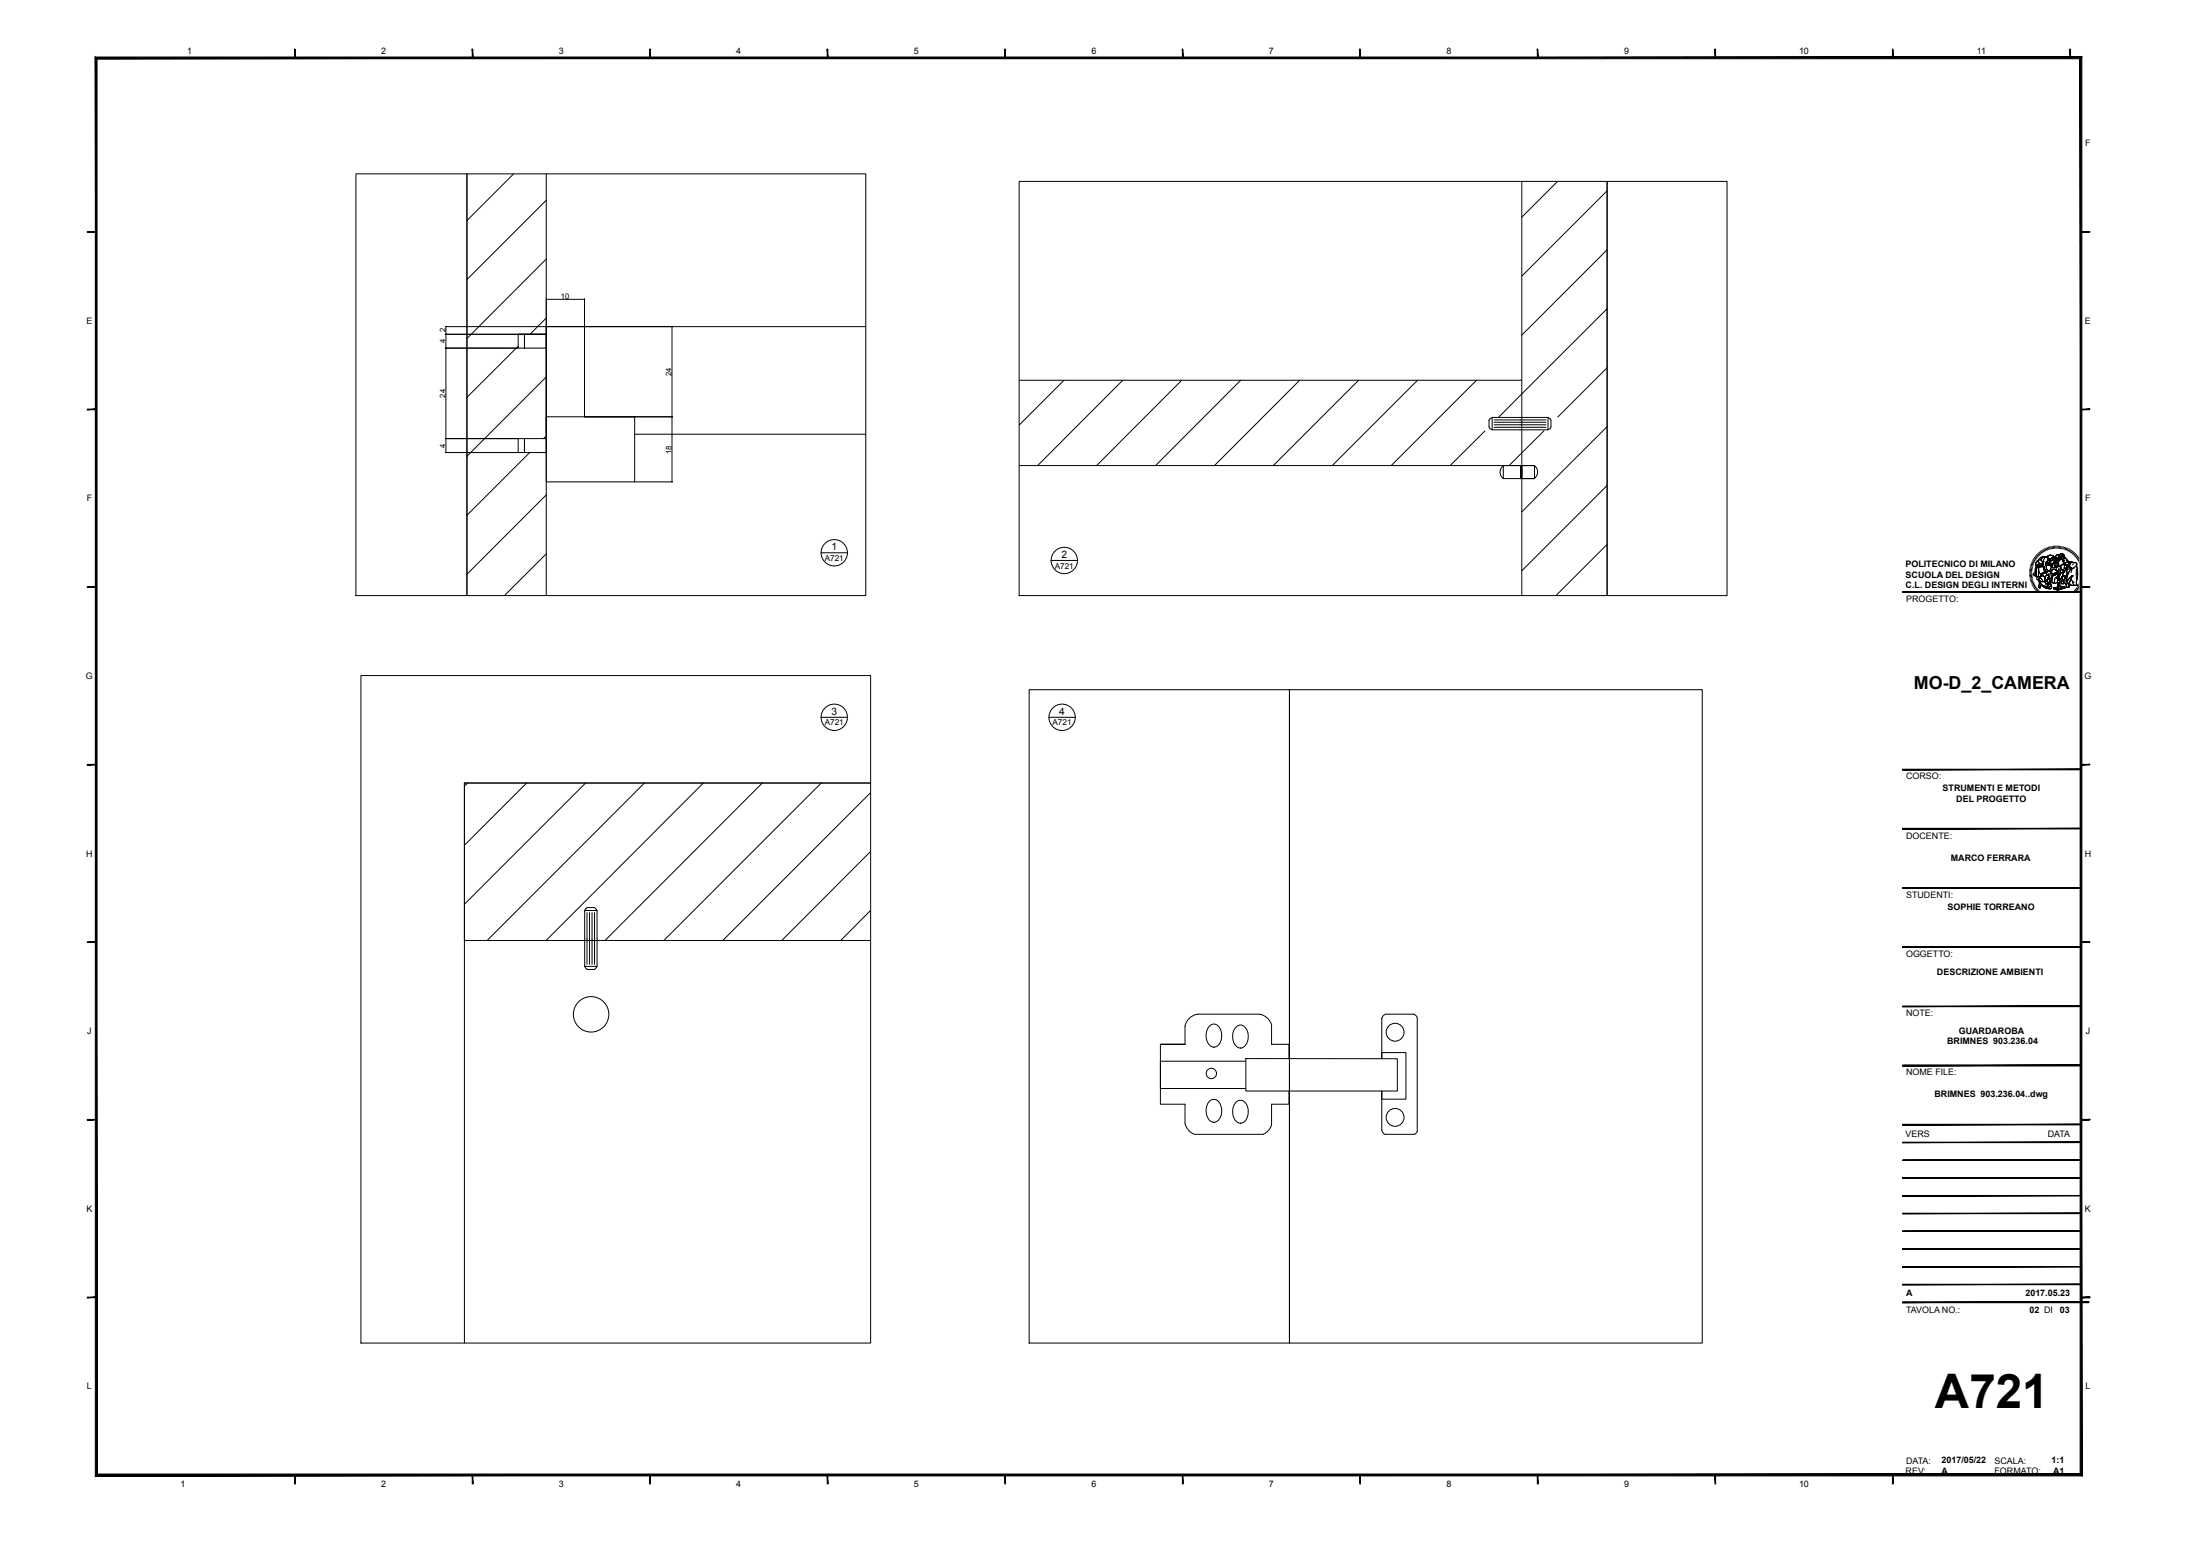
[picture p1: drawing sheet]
<svg xmlns="http://www.w3.org/2000/svg" width="594mm" height="420mm" viewBox="0 0 594 420" stroke-linecap="round" stroke-linejoin="round" font-family="sans-serif">
<g fill="none" stroke="#000" stroke-width=".27">
<path d="M96.1 46.9h137.7v113.9h-137.7zM126.1 47v113.7M138.6 47l-12.5 12.5M147.5 54l-21.4 21.5M147.5 47v113.7M275.2 49h191.1v111.8h-191.1zM410.9 49v111.7M420.5 49l-9.6 9.6M433.9 49v111.7M433.9 51.5l-23 23M147.5 69.9l-21.4 21.5M433.9 67.4l-23 23"/>
<path d="M120.2 88.2h27.2M120.2 90.2h27.2M120.2 94h19.6M120.3 88.1l.2 .2M120.3 90.1l.2 .2M120.3 93.9l.2 .1M120.4 88.2v34M139.9 90.2h1.7v3.8h-1.7zM139.9 93.5l-13.8 13.8M141.6 90.2h5.9v3.8h-5.9zM147.5 85.8l-4.4 4.4M147.5 80.8h10.3"/>
<path d="M147.6 80.7l-.2 .2M157.8 80.6v7.5M157.9 88.2h23.7M157.9 80.7l-.2 .2M181.3 88.1l.2 .2M181.4 88.2v41.9M233.7 88.2h-86.2v29v-29h10.3v24.3M433.9 83.3l-29.2 29.3M433.9 99.3l-13.3 13.3M120.2 118.4h19.6M120.3 118.3l.2 .2M139.9 118.4h1.7v3.8h-1.7z"/>
<path d="M141.6 118.4h5.9v3.8h-5.9zM147.5 112.5h23.9v17.6h-23.9zM147.5 101.8l-21.4 21.4M147.5 117.7l-.7 .7M157.9 112.5h23.7M171.4 117.2h62.3M181.3 112.4l.2 .2M275.2 102.6h135.7M287.3 102.6l-12.1 12.1M303.1 102.6l-22.9 23.1M319.1 102.6l-23 23.1M335 102.6l-23 23.1"/>
<path d="M350.9 102.6l-23 23.1M366.8 102.6l-23 23.1M382.7 102.6l-23 23.1M398.7 102.6l-23.1 23.1M400.9 116.3l-9.4 9.4M402.8 112.7l-.7 .6-.1 1.9 .2 .3 .6 .5M402.8 115.9l.2 .1M402.8 112.7h15.1l.6 .4M402.9 112.7v3.3M403 116h14.9M403.4 113.4h14M403.4 114h14"/>
<path d="M403.4 114.7h14M403.4 115.3h14M416.9 116.3l-9.4 9.4M418 112.7v3.3M418.5 113.1l.3 .4v1.7l-.3 .4M418.5 115.6l-.6 .4M433.9 115.2l-23 23M120.2 122.2h19.6M120.3 122l.2 .2M143 122.2l-16.9 16.9M147.5 133.6l-21.4 21.4M171.4 130.1h10.2"/>
<path d="M181.3 130l.2 .2M275.2 125.7h135.7M405.9 125.7a2.12 2.12 0 0 0 0 3.5M405.9 125.7h8.4v3.5h-8.4zM410.6 125.7l.1 3.5zM410.7 125.7h.2v3.5h-.2zM410.9 125.7h3.4v3.5h-3.4zM414.3 125.7a2.12 2.12 0 0 1 0 3.4M433.9 131l-23 23.1M147.5 149.5l-11.3 11.2M221.7 149.2h7.2M283.8 151.3h7.2"/>
<path d="M433.9 147l-13.7 13.7M548 154.3l.6 .1M548 154.7h.6M548 154h.6M548 153.7h.7M548.1 153.3l.6 .1M548.2 153l.6 .1M548.3 152.6l.6 .2M548.3 152.3l.7 .2M548.5 152l.6 .3M548.6 151.7l.6 .3M548.6 155h-.6"/>
<path d="M548.6 155.3h-.6M548.7 155.6l-.7 .1M548.7 155.9l-.6 .1M548.8 151.4l.5 .3M548.8 156.2l-.7 .2M548.9 156.5l-.7 .2M548.9 151.1l.6 .3M548.9 156.8l-.6 .2M549.1 157.1l-.6 .2M549.1 150.8l.6 .3M549.2 157.4l-.6 .3M549.2 155.3l.4 .2"/>
<path d="M549.3 150.5l.5 .4M549.3 157.7l-.6 .3M549.4 158l-.5 .3M549.5 150.2l.5 .4M549.5 153.5h.1M549.5 154.8h.1M549.5 154.8l-.3 .5M549.5 153.5a1.8 1.8 0 0 1-.6 1.6l.3 .2M549.6 155.5l.4 .1M549.6 155.4h.1M549.6 158.2l-.5 .4M549.6 155.5l.5 .2"/>
<path d="M549.7 150l.5 .4M549.7 155.3l-.1 .2M549.8 152.4h.1M549.8 158.5l-.6 .4M549.8 151.8l-.1 .5 .2 .2h.5M549.8 152.4v.4M549.8 152.4l-.1 .1M549.8 151.8l-.2 .2M549.8 151.7h.1M549.8 151.7v.1M549.9 154.5l-.2 .7M549.9 149.7l.5 .4"/>
<path d="M550 152.8h.1M550 158.7l-.6 .4M550 152.9h.2M550 152.8v.1M550 152.8l-.3 .1-.2 .6M550 152.9l-.3 .4-.2 1.5M550 152.8l.2 .1M550 155.6h.1M550.1 153l-.5 2.4M550.1 153l-.2 .8M550.2 149.5l.4 .4M550.2 159l-.5 .4"/>
<path d="M550.2 152.9h.1M550.2 152.9l-.1 .1M550.2 152.9l.4 .1M550.2 155.6l-.1 .1M550.3 155.6l-.3 .3-.1 .4 .2 .2 .3-.1M550.3 155.6l.2 .1M550.3 151.2h.1M550.3 151.2l-.4 .5M550.4 151.2h.1M550.4 156.4h.1M550.4 159.2l-.5 .5M550.4 151.2a.79 .79 0 0 0 .8 1.1"/>
<path d="M550.4 151.1v.1M550.4 155.2v.2M550.4 155.4l.1 .2M550.4 155.3v.3M550.4 151.2h-.1M550.4 149.2l.4 .5M550.4 155.6h-.4M550.4 155.6h.1M550.4 156.4l.1 .3M550.4 152.5h-.3M550.5 155.7l.4 .2M550.5 154.8l-.1 .5"/>
<path d="M550.5 154.8l-.1 .4M550.5 151l-.1 .1M550.5 155.6h.1M550.5 154.6v.2M550.5 155.6v.1M550.5 156.7h.1M550.5 156.7l.2 .6M550.5 156.7l.7 .3 1-.1M550.6 159.5l-.5 .4M550.6 153h.1M550.6 153l-.2 .3 .1 1.5M550.7 149l.4 .5"/>
<path d="M550.7 157.3h.1M550.7 156.2l-.3 .2M550.7 157.3l-.3 1a.29 .29 0 0 0 .2 .3 .29 .29 0 0 0 .3-.1M550.7 157.3l1.2 .8M550.8 156.1l.3 .1 .4 .5M550.8 156.1l-.1 .1M550.8 158.3l.1 .2M550.8 159.7l-.4 .4M550.9 158.2l-.1 .1M550.9 148.8l.4 .5M550.9 155.9l.1 .1M550.9 158.5h.1"/>
<path d="M551 156l-.1 .1M551 156l.1 .1M551 158.1l-.1 .1M551.1 159.9l-.5 .5M551.2 158l-.2 .1M551.2 158l.9 .6a1.8 1.8 0 0 0 1.8 .1v-.6M551.2 155.4h.1M551.2 148.6l.4 .5M551.2 155.4l-.3 .5M551.2 152.3h.4M551.2 152.3l.4 .1M551.4 155.2l.6 .6"/>
<path d="M551.5 155.3h.1M551.5 155.3l-.3 .1M551.5 148.4l.4 .6M551.6 152.4h.1M551.6 152.4l-.6 .3-.6-.2M551.6 151.6h.1M551.6 151.6l.1 1.3M551.6 152.3v.1M551.7 152.9h.1M551.7 152.9l.5 .8v.8M551.7 152.9l-1.1 .1M551.8 148.2l.3 .6"/>
<path d="M551.8 155.6l.2 .2M551.8 153.3l.3 1.3M551.9 158.1l.6 .3M552 155.8l.2 .1M552.1 150.6l-.5 1M552.1 148.1l.3 .6M552.2 156.9h.1M552.2 156.9l.4 .8M552.2 155.9v1M552.2 154.5h.1M552.2 154.5l-.4 .2a.49 .49 0 0 0-.6 .1 .49 .49 0 0 0 0 .6M552.3 152.2h.1"/>
<path d="M552.3 152.3h.1M552.3 152.3l.2 .6a1.24 1.24 0 0 0 1.2 1.4M552.3 152.2v.1M552.3 150.3h.1M552.3 150.3l-.7 .2-.5 .5v.3l.5 .3M552.3 150.3l.4 .1M552.3 150.3a1.62 1.62 0 0 0-1.9 .8M552.4 147.9l.3 .6M552.4 157.5l.1 .2M552.5 157.7v.1M552.5 158.4l.2 .1M552.6 152.1l.2 .5h.5"/>
<path d="M552.6 152.1l-.3 .2M552.6 158.4l.1 .1M552.6 157.8h-.1M552.7 150.4h.1M552.7 155.1h.1M552.7 155.1l.6 .5-.3 .3M552.7 150.4l.3 .3M552.7 154.2h.1M552.7 157.6h.1M552.7 157.7l-.2 .1M552.7 157.6v.1M552.7 154.2l-.2 .5-.3-.2"/>
<path d="M552.7 157.6l.3 .4M552.7 157.7l-.1 .1M552.7 158.5h.1M552.7 147.8l.3 .6M552.7 158.5l.5 .2M552.8 152l-.2 .1M552.8 157.5h.1M552.8 150.2h.1M552.8 150.2l-.1 .2M552.8 150.1v.1M552.8 157.5l.1 .3M552.8 157.5l.3 .3"/>
<path d="M552.9 156.2a.58 .58 0 0 0-.3 .7 .58 .58 0 0 0 .6 .4l.2 .3-.4-.2 .1 .4M552.9 150.1l-.2 .3M552.9 151.3v.1M552.9 154.2h-.2M552.9 154.2h.1M552.9 156.2h.1M552.9 151.3l-.6 .9M552.9 150.1l-.1 .1M552.9 156.2l.4 .1M552.9 157.8l.1 .2M552.9 157.8l.1 .1M553 150.7h.1"/>
<path d="M553 150.7l.5 .2M553 151.9l-.2 .1M553 150.7l-.1 .6M553 155.9l-.1 .3M553.1 147.7l.2 .6M553.1 157.8h.1M553.1 155h.1M553.1 155h-.4l-.5 .9M553.1 155h.3M553.1 150l-.2 .1M553.2 154.1h.1M553.2 154.1l-.3 .1"/>
<path d="M553.2 149.9l-.3 .2M553.2 155.8l-.2 .1M553.3 151.8h.1M553.3 156.3h.1M553.3 152.1l-.1 .4 .1 .1M553.3 156.3l.4 1.6M553.3 149.9h.1M553.3 151.8l-.3 .1M553.3 149.9h.3M553.3 152.6h.1M553.3 151.8l.3 .2M553.4 151.6h.1"/>
<path d="M553.4 147.6l.2 .6M553.4 151.6l-.1 .2M553.4 151.6l-.3 .1M553.4 152l-.1 .1M553.4 152l.2 .1M553.4 151.2l-.5 .2M553.4 156.3h-.1M553.5 151.2h.1M553.5 151.2l.3 .2 .2-.2M553.5 151.3l-.1 .3M553.5 152.2h.1M553.6 150.9h.1"/>
<path d="M553.6 152h.1M553.6 154.7h.1M553.6 152.1h.5l-.3 .2v.4l-.5-.1M553.6 154.7l.6 .5M553.6 152.1h.1M553.6 152.1l-.1 .1M553.7 155.1l.2 .5-.1 .4M553.7 156.2l-.3 .1M553.7 154.3h.1M553.7 147.5l.2 .6M553.7 154.3l.4 .5M553.7 154.1l.1 .3"/>
<path d="M553.7 157.9h.1M553.7 157.9l-.4 .6h-.6M553.7 158.9h-.1M553.7 154.3l.1 .2M553.7 156.1l-.3 .2M553.8 157.9l.1 .2M553.8 156.8v.1M553.8 156h.1M553.8 156l-.1 .2M553.8 154.5l.3 .3M553.9 149.9l.3 .1M553.9 151.2h.1"/>
<path d="M553.9 149.9h-.7M554 150.6l-.4 .3-.6-.2M554 153l-.4 1.2M554 153l.3 .2M554 156.3l-.3 .5 .5 .5 .5 .2 .8-.2M554 156.3h.1M554 153.9l-.3 .2M554 150.8l.2 .1M554 156.4l-.5 .6M554.1 147.5l.1 .6M554.1 150.4v.1M554.1 153a1.18 1.18 0 0 0-.5 1.2"/>
<path d="M554.1 150.4l-.5 .5M554.1 150.4l.1 .1M554.1 153l.1 .2M554.1 156.2v.9M554.1 157.2l.2 .2M554.1 157.1v.1M554.1 150.4l.1 .2M554.1 152.7v.1M554.1 154.8v.2M554.1 152.8v.2M554.1 154.8l.1 .3M554.1 150.9h.1"/>
<path d="M554.1 150.5h.1M554.1 155h.1M554.1 151.2h.1M554.1 154.9l.1 .1M554.1 155l.1 .2M554.1 150.5l.3 .1M554.1 151.2h-.1M554.2 151.2h.1M554.2 155.7l-.4 .3M554.2 154.9l-.1 .1M554.2 150.5v.1M554.2 150l.2 .1"/>
<path d="M554.2 155.2h.1M554.2 155.1l.5 .2M554.2 155l.2 .2M554.2 153.2h1.1M554.2 153.2h.5M554.2 155.2l.1 .2M554.2 152.5l-.1 .5M554.2 150.6h.2M554.2 155.3l.1 .1M554.2 155.5l-.2 .8M554.3 155.4h.1M554.3 155l.1 .2"/>
<path d="M554.3 153.7h.5M554.3 153.7l-.5 .6-.2-.1M554.3 155.4l-.3 .9M554.3 152.3l-.2 .4M554.3 153.7h.6M554.3 153.7l-.3 .2M554.3 155.1h-.1M554.4 157.4l.1 .1M554.4 152l-.1 .3M554.4 150.1h.1M554.4 153.2h.3M554.4 151.9v.1"/>
<path d="M554.4 147.4l.1 .7M554.4 155.2h.1M554.4 150.6h.1M554.4 155.2l.2 .1M554.4 150.1l.1 .1M554.4 150.6l-.2 .6M554.4 155.2l.3 .1M554.4 151.8v.2M554.4 150.1l.3 .5M554.5 150.9l.4 .4M554.5 151.8h.1M554.5 158.7h.1"/>
<path d="M554.5 157.5h.1M554.5 158.7v.2l1.1 .4 1.9-.6M554.5 158.7l1 .3M554.5 150.9h.1M554.6 157.5h-.1M554.6 151.7h.1M554.6 151.7l-.2 .2M554.6 151.7l-.1 .1M554.6 154.8h.1M554.6 154.8l-.4 .1M554.6 154.8l-.5 .2M554.6 150.3l.1 .3"/>
<path d="M554.7 154.8l-.6 .1M554.7 150.6h-.3M554.7 151.7h-.1M554.7 152.2l.1 .2M554.7 151.7h.1M554.7 147.4l.1 .6M554.7 150.9h-.2M554.8 154.8h-.2M554.8 154.8h-.1M554.8 150.8h.1M554.8 153.2h.1M554.8 156l-.3 1.5"/>
<path d="M554.8 154.7v.1M554.8 153.7l.3 .2M554.8 153.1l-.1 .1M554.8 152.6l.1 .1M554.8 155.1h.1M554.8 152.6h.1M554.9 153.7h.1M554.9 153.7l.2 .2M554.9 152.7l-.1 .5M554.9 152.7v.3M554.9 152.6h.5M554.9 152.9l-.1 .2"/>
<path d="M554.9 153l-.1 .2M554.9 153.7l.1 .1M554.9 151.3h.1M554.9 150.8l-.2 .1M554.9 150.8l.3 .1M554.9 151.3h.3M554.9 154.8h.1M554.9 155l.1 .1M555 152h.1M555 155.1h.1M555 153.2h.2M555 151.9h.1"/>
<path d="M555 151.9l-.1 .1M555 150.4l.1 .1M555 150.4h.1M555.1 147.3v.7M555.1 153.9h.1M555.1 150.5l.4 .2 .1 .3M555.1 150.5l-.4 .4M555.2 154.8h.1M555.2 150.9h.1M555.2 151.6h.1M555.2 150.9v-.1l.2 .4M555.2 154.8l-.1 .2-.4 .3"/>
<path d="M555.2 150.9v.1M555.2 151.6l-.5 .1M555.2 151.6h-.3M555.2 151.6v.1M555.2 153.2v.7M555.2 153.9h.1M555.2 154.6v.2M555.2 154.6l-.5 .2M555.2 151.7h.1M555.2 151.8l.3 .2M555.3 153.9v.1M555.3 151.7l.3 .3"/>
<path d="M555.3 151.8h-.1M555.3 154l.1 .2M555.3 153.9l.1 .3M555.3 154.6l-.5 .2M555.3 151.7l.2 .1M555.3 153.1l-.2 .1M555.4 154.2h.1M555.4 151.2h.1M555.4 154.2l.1 .1-.1 .3M555.4 151.2h-.1M555.4 154.2l.2 .3-.4 .1M555.4 147.3v.7"/>
<path d="M555.4 152.6l.1 .3M555.4 152.8h.1M555.5 152h.1M555.5 152l-.4-.3h-.3l-.2 .3 .2 .6M555.5 152v.3M555.5 149.8l-.4 .2-.1 .4M555.5 149.8l-.3 .1M555.5 151.8h.1M555.5 151.8v.3M555.5 152.9l-.3 .3M555.5 152.9l-.2 .3M555.5 152.9l.1 .1"/>
<path d="M555.5 151.9h.1M555.5 152.3h-.2M555.5 152.1v.2M555.5 152.9v.1M555.5 152.1l-.1 .1M555.5 152.9l-.2 .2M555.5 157.3h.1M555.5 159.2h.1M555.5 152.3v.6M555.5 157.3l.2 .6M555.5 152.3v.3M555.5 152.6h.1"/>
<path d="M555.5 152.6h-.1M555.5 152l.2 .2M555.6 156.3v.1M555.6 156.1h.1M555.6 152.1h.1M555.6 151h.1M555.6 158.4h.1M555.6 152.1l.2 .4M555.6 155.7l.1 .2M555.6 156.1v.2M555.6 151l.2-.1 .1 .4-.2 .8M555.6 158.4l-1.1 .3"/>
<path d="M555.6 151l-.6 .3M555.7 155.3h.1M555.7 157.9h.1M555.7 155.3l-.2 .6h-.4l.3 .3 .2-.1M555.7 155.9h.1M555.7 157.9l-.1 .5M555.7 152.1l.1 .4M555.7 155.9v.1M555.7 152l-.1 .1M555.7 158.4h-.1M555.7 150.6l.1 .4M555.7 158.4l-.2 .4 .1-.4"/>
<path d="M555.8 147.4l-.1 .6M555.8 152.5v.3M555.8 152.5l.5 .2M555.8 156.3l-.2 .1M555.8 152.8l-.2 .2M555.8 156.2h.1M555.8 156.2l-.3 1.1M555.8 156.2v.1M555.8 151.8l-.1 .2M555.8 152.6v.2M555.8 155.7l-.2 .4M555.8 153.5l-.1 1.3"/>
<path d="M555.8 152.7l.5 .3M555.9 154.6h.1M555.9 150.1l.1 1.1h.2v-.6M556 150.1h-.1M556 157.8l.2 .5M556 157.8l-.3 .6M556 154.6l-.4 .3v.5M556 155.2h.1M556 153.6l-.3 .7M556 155.2l-.3 .1M556 155.2l-.2 1M556.1 157.4h.1"/>
<path d="M556.1 157.4h-.2l-.2 .5M556.1 157.4l.2 1.2-.3-.8M556.1 149.7h.1M556.1 147.4l-.1 .7M556.1 149.7l-.6 .1M556.2 150.7h.1M556.2 158.3l-.5 .1M556.2 150.7l.3 .3 .4-.1M556.2 150.6v.1M556.3 153v.1M556.3 154.6h.1M556.3 154.5v.1"/>
<path d="M556.3 153.1l.2 .6M556.3 154.8h.1M556.3 152.8v.2M556.3 153.2h.1M556.3 152.7v.3M556.3 152.7h.1M556.3 152.7v.4M556.3 153.2l.7 .9M556.4 154.6h.1M556.4 154.6l-.4 .6M556.4 150.4h.1M556.4 158.2l-.2 .1"/>
<path d="M556.4 158.2l1.1 .3M556.4 158.2l-.7 .2M556.4 149.5l-.4 .6M556.4 150.4l.2 .1M556.5 153.7h.1M556.5 147.4l-.2 .7M556.5 153.7l-.3 .4 .1 .4M556.5 153.7l.5 .4M556.5 152.6l-.2 .1M556.5 150.9h.1M556.5 150.5h.1M556.5 150.8h.1"/>
<path d="M556.5 149.5l.5 .1M556.5 152.7v.1M556.5 149.5h-.1M556.6 149.5h-.2M556.6 157.5l.4 .1M556.6 152.5l-.1 .1M556.8 147.5l-.2 .6M556.8 152.4l-.2 .1M556.8 155.6h.1M556.8 155.6l-.1 1.2a.47 .47 0 0 0-.1 .5 .47 .47 0 0 0 .4 .3M556.8 150.6h.1M556.9 155.5h.1"/>
<path d="M556.9 155.5a2.27 2.27 0 0 0-.8 1.9M556.9 150.6v.1M556.9 150.6h.1M556.9 150.9h.1M556.9 155.5l-.1 .1M556.9 151.2v.4M556.9 150h.1M556.9 151.5v.1M556.9 150l.2 .5-.2 .7M556.9 150l-.5 .2-.2 .4M557 151.4h.1M557 151.4l-.1 .1"/>
<path d="M557 154.1h.1M557 154.1h.4M557 149.6h.1M557 151.4l-.1 .2M557 149.6l.3 .3M557.1 151.4h.1M557.1 154.5l-.7 .1M557.1 151.4l.3 .6M557.1 151.4h-.1M557.1 154.5h.1M557.1 147.6l-.1 .6M557.1 157.1l.2 .4-.3 .1"/>
<path d="M557.1 156.9v.2M557.1 153.7v.1M557.1 152.3h.1M557.2 154.5h.1M557.2 152.3l-.5 .1M557.2 154.5l-.3 1M557.3 150.4h.1M557.3 154.1h.1M557.3 150.4l-.2 .9M557.3 152.3l.4 .1a.58 .58 0 0 1 .2 .7 .58 .58 0 0 1-.6 .4l.2-.8a.67 .67 0 0 0-.8-.2 .67 .67 0 0 0-.4 .7M557.3 152.3h.1M557.3 152.3l-.5 .1"/>
<path d="M557.3 155.5h-.4M557.3 150.4v.1M557.3 155.5l-.4 .1M557.3 153.7l-.3 .1M557.3 150.5h.1M557.3 154l-.3 .1M557.3 150.5l.3 .1M557.3 156.4l-.2 .5M557.3 149.9l.1 .2M557.4 150.5l.2 .1M557.4 150.1l-.1 .3M557.4 152.3h.1"/>
<path d="M557.4 152.3l.7 .2M557.4 147.7l-.1 .6M557.4 152l-.3 .3M557.4 156.2l-.1 .2M557.5 158.7l-2 .6v-.3M557.5 152.4l.6 .1M557.5 158.5l-2 .5M557.5 158.5v.2M557.6 150.6l.5 .5M557.6 155.4h.1M557.6 155.4l-.3 .1M557.6 155.4l-.2 .8"/>
<path d="M557.7 153.9h.1M557.7 153.9l.2-.4 .2 .2-.1 .7M557.7 153.9l-.6 .6M557.7 153.8l-.4 .3M557.7 153.7v.1M557.8 147.8l-.2 .6M557.8 153.4h.1M557.8 153.4l-.1 .3M557.9 152.6h.1M557.9 151.3l.3 .2M557.9 156.8h.1M557.9 158.1v.4l.4 .1"/>
<path d="M558 151.8l-.3 .1M558 151.8l-.6 .2M558 155.4h.1M558 154.4v1M558 157.8l-.1 .3M558 155.4h-.4M558 155.4l-.2 .4a1.68 1.68 0 0 0 .1 2.1M558 154.4l.1 .4M558 152.5l.2 .1M558.1 147.9l-.2 .6M558.1 151.1v.1M558.1 151.2l.1 .3"/>
<path d="M558.1 152.5l.1 .1M558.1 152.5l.2 .3M558.1 155.7l-.2 1.3 .3 .1M558.1 156.6l-.1 .1M558.1 156.6l-.2 .2M558.2 151.5h.1M558.2 158.5l.1 .1M558.2 151.5l.2 .1M558.2 151.5l.1 .1M558.2 152.6l.1 .2M558.3 156.5h.1M558.3 152.6h.1"/>
<path d="M558.3 153l-.6 .7M558.3 153l-.2 .5-.3 .2M558.3 156.5l-.2 .1M558.3 156.5l-.4 1.6M558.3 152.8v.2M558.3 152.9l.9 .6M558.4 151.6v.1M558.4 154.3v.6M558.4 148l-.3 .6M558.4 151.7h.1M558.5 151.7l-.5 .1M558.5 154.7l-.4 1"/>
<path d="M558.5 157.9h.1M558.5 157.9l.2 .4-.4 .3M558.6 157.9l1 .1M558.7 148.2l-.3 .6M558.8 153.5l-.8 .2M558.8 156l-.5 .5M558.8 157.6l.6 .4M558.9 158h1.3M558.9 151.7h.1M558.9 151.7l-.6 .9M559 148.4l-.3 .5M559.1 151.7h-.2"/>
<path d="M559.2 156.4l.8 .9M559.2 153.5h.1M559.2 153.5l-.7 1.2M559.2 155.6l-.4 .4M559.3 151.7h.1M559.3 151.7a.89 .89 0 0 0-.5 1.1 .89 .89 0 0 0 .9 .6M559.3 151.7l.6 .2M559.3 151.7h-1l-.9 .3M559.3 148.5l-.3 .6M559.4 155.5h.1M559.4 155.5l-.9 2.4M559.4 155.5l-.2 .1"/>
<path d="M559.4 160l.4 .5M559.4 153.6l-.2 1M559.6 156.9l.2 .8 .4 .3M559.6 148.7l-.4 .6M559.6 159.8l.5 .5M559.7 153.4h.1M559.7 153.4l-.5 .1M559.7 153.4l-.3 .1M559.8 155.4l-.4 .1M559.8 152.2l-.2 .3M559.9 149l-.4 .5M559.9 159.6l.4 .4"/>
<path d="M560.1 149.2l-.4 .4M560.1 159.3l.5 .5M560.2 158h.1M560.3 159.1l.5 .4M560.4 149.4l-.5 .4M560.4 151.8l-.5 .1M560.4 151.8l.3 .4M560.5 158.9l.5 .4M560.6 153.7h.1M560.6 153.7l.1 3.2M560.6 149.6l-.4 .5M560.6 152.7l.4 1.9"/>
<path d="M560.6 152.7a7.8 7.8 0 0 1 0 4.6l.1 .5M560.7 152.6l-.1 .1M560.7 156.9v.9M560.7 158.6l.6 .4M560.7 152.2v.3M560.7 152.5l-1 .9M560.7 157.8l.2 .2h-.7M560.8 149.9l-.4 .4M560.9 158.4l.5 .3M561 155l-.3 1.9M561 158.1l.6 .3M561.1 150.1l-.5 .5"/>
<path d="M561.2 157.8l.6 .3M561.3 150.4l-.6 .4M561.3 157.5l.6 .3M561.5 150.7l-.6 .4M561.5 157.3l.6 .2M561.6 157l.6 .2M561.6 151l-.5 .3M561.7 156.7l.6 .2M561.8 156.4l.6 .1M561.8 151.3l-.5 .3M561.8 156.1l.7 .1M561.9 155.8l.7 .1"/>
<path d="M561.9 155.5l.7 .1M562 154.9h.7M562 154.6h.7M562 151.6l-.6 .3M562 155.1l.6 .1M562.1 151.9l-.6 .3M562.2 152.3l-.6 .2M562.3 152.6l-.6 .2M562.4 152.9l-.6 .2M562.5 153.2l-.7 .2M562.6 153.6l-.7 .1M562.6 153.9l-.6 .1"/>
<path d="M562.7 154.2l-.7 .1M551.3 160l-.4 .6M551.6 160.3l-.4 .5M551.8 160.4l-.3 .6M552.1 160.6l-.3 .5M552.4 160.7l-.3 .6M552.6 160.8l-.2 .6M552.9 161l-.2 .6M553.2 161.1l-.2 .6M553.5 161.1l-.2 .7M553.8 161.2l-.1 .7M554.1 161.3l-.1 .6"/>
<path d="M554.4 161.3v.7M554.7 161.4v.6M555.1 161.4l-.1 .6M555.4 161.4v.6M555.7 161.4v.6M556 161.4v.6M556.3 161.3l.1 .7M556.6 161.3l.1 .6M556.9 161.2l.2 .6M557.2 161.1l.2 .6M557.5 161l.2 .6M557.8 160.9l.2 .6"/>
<path d="M558.1 160.8l.3 .6M558.4 160.6l.3 .6M558.6 160.5l.4 .6M558.9 160.3l.4 .6M559.2 160.2l.4 .5M97.5 182.4h137.6v180.1h-137.6zM221.7 193.6h7.2M277.9 186.2h181.7v176.3h-181.7zM283.2 193.6h7.2M126.3 211.4l-.9 .8M142.2 211.4l-16.8 16.8M158.1 211.4l-32.7 32.7"/>
<path d="M174 211.4l-42.5 42.5M189.9 211.4l-42.5 42.5M205.8 211.4l-42.4 42.5M221.7 211.4l-42.5 42.5M235 214l-39.8 39.9M235 229.9l-23.9 24M157.9 245.8h3.3M158.2 245.2l-.3 .7v15M158.2 245.2l.5-.2h1.8l.7 .7M158.5 246.4v13.9M159.2 246.4v13.9M159.9 246.4v13.9"/>
<path d="M160.5 246.4v13.9M161.1 245.7v15.2M235 253.9h-109.6v-42.5h109.6h-109.6v151.1M235 245.8l-8 8.1M157.9 260.8h3.3M157.9 260.9l.6 .8h1.8l.4-.1 .5-.7M326.4 277.1a1.75 1.75 0 0 1 1.9-.6 1.75 1.75 0 0 1 1.3 1.5 3.5 3.5 0 0 1-1.4 4.6 2.28 2.28 0 0 1-2.5-2.3l.1-1.8zM334 277a1.81 1.81 0 0 1 2.8 1.2 3.6 3.6 0 0 1-1.5 4.7 2.46 2.46 0 0 1-2.5-3l.3-1.7zM374.2 273.7l-.6 .4-.5 .8v10.9v-1.7h6.5v12.6h-6.5v-2.2v10.6l.3 .6 .6 .5h7.9M374.2 273.8h7.4M381.6 273.7l.6 .3 .4 .6 .1 30.8-.8 .8M313.3 281.9h6.7h-6.7v16.2h6.7v5.1"/>
<path d="M320 281.9v-5a4.1 4.1 0 0 1 3.3-3.1h16.8l1.2 .4 1 .7 1 1.6v5.4h4.7v3.9M326.4 297.4a1.78 1.78 0 0 1 1.9-.6 1.78 1.78 0 0 1 1.3 1.5 3.5 3.5 0 0 1-1.4 4.6 2.21 2.21 0 0 1-2.5-2.4l.1-1.7zM333.6 297.6a1.78 1.78 0 0 1 1.9-.5 1.78 1.78 0 0 1 1.3 1.4 3.6 3.6 0 0 1-1.5 4.6 2.46 2.46 0 0 1-2.5-2.9l.3-1.7zM336.3 286.5h-23v7.3h23M336.4 285.7l40.9 .1v8.7h-40.9zM348 294.5v3.6h-4.7v5.6l-.8 1.5-1.4 1h-18.6M320 303.2l.4 1.1 .6 .9 1.5 1M348.1 362.5v-176.3v176.3"/>
<circle cx="225.3" cy="149.2" r="3.6"/>
<circle cx="287.4" cy="151.3" r="3.6"/>
<circle cx="225.3" cy="193.6" r="3.6"/>
<circle cx="286.8" cy="193.6" r="3.6"/>
<circle cx="159.6" cy="273.8" r="4.8"/>
<circle cx="376.7" cy="278.6" r="2.41"/>
<circle cx="327.1" cy="289.8" r="1.4"/>
<circle cx="376.7" cy="301.6" r="2.41"/>
</g>
<g fill="#fff" stroke="#fff" stroke-width=".27">
<path d="M537.6 159.8l29.5 4.1h-29.5z"/>
<path d="M537.6 159.8h24l5.5 4.1z"/>
<path d="M561.6 145.9h5.5l-5.5 13.9z"/>
<path d="M567.1 145.9v18l-5.5-4.1z"/>
</g>
<path d="M537.6 159.8h24v-13.9h5.5v18h-29.5z" fill="none" stroke="#fff" stroke-width=".27"/>
<g fill="#000" stroke="#000" stroke-width=".27">
<path d="M25.7 15.4l.5 382.5v-382zM25.7 15.4l.5 382.5-.5 .5z"/>
<path d="M79.5 13.2l.2 2.4v-2.4zM79.5 13.2l.2 2.4h-.2z"/>
<path d="M127.5 13.2l.2 2.4v-2.4zM127.5 13.2l.2 2.4h-.2z"/>
<path d="M175.4 13.2l.2 2.4v-2.4zM175.4 13.2l.2 2.4h-.2z"/>
<path d="M223.4 13.2l.1 2.4v-2.4zM223.4 13.2l.1 2.4h-.1z"/>
<path d="M271.3 13.2l.2 2.4v-2.4zM271.3 13.2l.2 2.4h-.2z"/>
<path d="M319.2 13.2l.2 2.4v-2.4zM319.2 13.2l.2 2.4h-.2z"/>
<path d="M367.2 13.2l.1 2.4v-2.4zM367.2 13.2l.1 2.4h-.1z"/>
<path d="M415.1 13.2l.1 2.4v-2.4zM415.1 13.2l.1 2.4h-.1z"/>
<path d="M463 13.2l.2 2.4v-2.4zM463 13.2l.2 2.4h-.2z"/>
<path d="M511 13.2l.1 2.4v-2.4zM511 13.2l.1 2.4h-.1z"/>
<path d="M558.9 13.2l.2 2.4v-2.4zM558.9 13.2l.2 2.4h-.2z"/>
<path d="M26.2 15.9h535.4l.5-.5zM25.7 15.4h536.4l-535.9 .5z"/>
<path d="M23.6 62.7h2.4v-.2zM23.6 62.5h2.4l-2.4 .2z"/>
<path d="M561.8 62.7h2.5v-.2zM561.8 62.5h2.5l-2.5 .2z"/>
<path d="M23.6 110.6h2.4v-.2zM23.6 110.4h2.4l-2.4 .2z"/>
<path d="M561.8 110.6h2.5v-.2zM561.8 110.4h2.5l-2.5 .2z"/>
<path d="M23.6 158.6h2.4v-.2zM23.6 158.4h2.4l-2.4 .2z"/>
<path d="M513.7 159.9h47.9v-.2zM513.7 159.7h47.9l-47.9 .2z"/>
<path d="M561.8 158.6h2.5v-.2zM561.8 158.4h2.5l-2.5 .2z"/>
<path d="M23.6 206.5h2.4v-.2zM23.6 206.3h2.4l-2.4 .2z"/>
<path d="M513.7 207.8h47.9v-.2zM513.7 207.6h47.9l-47.9 .2z"/>
<path d="M561.8 206.5h2.5v-.2zM561.8 206.3h2.5l-2.5 .2z"/>
<path d="M513.7 239.6v.2l47.9-.2zM513.7 239.8l47.9-.2v.2z"/>
<path d="M513.7 223.8h47.9v-.2zM513.7 223.6h47.9l-47.9 .2z"/>
<path d="M513.7 239.8h47.9v-.2zM513.7 239.6h47.9l-47.9 .2z"/>
<path d="M23.6 254.4h2.4v-.2zM23.6 254.2h2.4l-2.4 .2z"/>
<path d="M513.7 255.5v.2l47.9-.2zM513.7 255.7l47.9-.2v.2z"/>
<path d="M513.7 255.5v.2l47.9-.2zM513.7 255.7l47.9-.2v.2z"/>
<path d="M513.7 255.5v.2l47.9-.2zM513.7 255.7l47.9-.2v.2z"/>
<path d="M513.7 255.5v.2l47.9-.2zM513.7 255.7l47.9-.2v.2z"/>
<path d="M561.8 254.4h2.5v-.2zM561.8 254.2h2.5l-2.5 .2z"/>
<path d="M513.7 271.6v.1l47.9-.1zM513.7 271.7l47.9-.1v.1z"/>
<path d="M513.7 287.5v.2l47.9-.2zM513.7 287.7l47.9-.2v.2z"/>
<path d="M513.7 287.5v.2l47.9-.2zM513.7 287.7l47.9-.2v.2z"/>
<path d="M23.6 302.3h2.4v-.1zM23.6 302.2h2.4l-2.4 .1z"/>
<path d="M513.7 317.9h47.9zM513.7 318l47.9-.1z"/>
<path d="M513.7 313.1h47.9zM513.7 313.2l47.9-.1z"/>
<path d="M513.7 308.3h47.9zM513.7 308.4l47.9-.1z"/>
<path d="M513.7 303.5v.1l47.9-.1zM513.7 303.6l47.9-.1v.1z"/>
<path d="M561.8 302.3h2.5v-.1zM561.8 302.2h2.5l-2.5 .1z"/>
<path d="M561.8 302.3h2.5v-.1zM561.8 302.2h2.5l-2.5 .1z"/>
<path d="M513.7 337.1h47.9zM513.7 337.2l47.9-.1z"/>
<path d="M513.7 332.3h47.9zM513.7 332.4l47.9-.1z"/>
<path d="M513.7 327.5h47.9zM513.7 327.6l47.9-.1z"/>
<path d="M513.7 322.7h47.9zM513.7 322.8l47.9-.1z"/>
<path d="M23.6 350.3h2.4v-.2zM23.6 350.1h2.4l-2.4 .2z"/>
<path d="M513.7 351.4v.2l47.9-.2zM513.7 351.6l47.9-.2v.2z"/>
<path d="M513.7 351.4v.2l47.9-.2zM513.7 351.6l47.9-.2v.2z"/>
<path d="M513.7 346.7h47.9zM513.7 346.8l47.9-.1z"/>
<path d="M513.7 341.9h47.9zM513.7 342l47.9-.1z"/>
<path d="M561.6 351.6h2.4v-.2zM561.6 351.4h2.4l-2.4 .2z"/>
<path d="M561.6 351.6h2.4v-.2zM561.6 351.4h2.4l-2.4 .2z"/>
<path d="M561.8 350.3h2.5v-.2zM561.8 350.1h2.5l-2.5 .2z"/>
<path d="M561.8 350.3h2.5v-.2zM561.8 350.1h2.5l-2.5 .2z"/>
<path d="M26.2 397.9l-.5 .5 535.9-.5zM25.7 398.4l535.9-.5 .5 .5z"/>
<path d="M79.5 398.1l.2 2.4v-2.4zM79.5 398.1l.2 2.4h-.2z"/>
<path d="M127.5 398.1l.2 2.4v-2.4zM127.5 398.1l.2 2.4h-.2z"/>
<path d="M175.4 398.1l.2 2.4v-2.4zM175.4 398.1l.2 2.4h-.2z"/>
<path d="M223.4 398.1l.1 2.4v-2.4zM223.4 398.1l.1 2.4h-.1z"/>
<path d="M271.3 398.1l.2 2.4v-2.4zM271.3 398.1l.2 2.4h-.2z"/>
<path d="M319.2 398.1l.2 2.4v-2.4zM319.2 398.1l.2 2.4h-.2z"/>
<path d="M367.2 398.1l.1 2.4v-2.4zM367.2 398.1l.1 2.4h-.1z"/>
<path d="M415.1 398.1l.1 2.4v-2.4zM415.1 398.1l.1 2.4h-.1z"/>
<path d="M463 398.1l.2 2.4v-2.4zM463 398.1l.2 2.4h-.2z"/>
<path d="M511 398.1l.1 2.4v-2.4zM511 398.1l.1 2.4h-.1z"/>
<path d="M561.6 15.9v382l.5 .5zM561.6 15.9l.5-.5v383z"/>
</g>
<text font-size="12.9" x="522.4" y="380.1">A721</text>
<text font-size="4.8" x="516.8" y="185.9">MO-D_2_CAMERA</text>
<g font-size="2.8">
<text x="224.5" y="148.6">1</text>
<text x="286.6" y="150.7">2</text>
<text x="224.5" y="193">3</text>
<text x="286" y="193">4</text>
</g>
<g font-size="2.4">
<text x="50.5" y="14.5">1</text>
<text x="103" y="14.5">2</text>
<text x="150.9" y="14.5">3</text>
<text x="198.8" y="14.5">4</text>
<text x="246.8" y="14.5">5</text>
<text x="294.7" y="14.5">6</text>
<text x="342.6" y="14.5">7</text>
<text x="390.5" y="14.5">8</text>
<text x="438.5" y="14.5">9</text>
<text x="485.7" y="14.5">10</text>
<text x="533.8" y="14.5">11</text>
<text x="563" y="39.5">F</text>
<text x="23.3" y="87.4">E</text>
<text x="562.9" y="87.4">E</text>
<text x="23.4" y="135.4">F</text>
<text x="563" y="135.4">F</text>
<text x="514.5" y="153">POLITECNICO DI MILANO</text>
<text x="514.5" y="155.9">SCUOLA DEL DESIGN</text>
<text x="514.5" y="158.8">C.L. DESIGN DEGLI INTERNI</text>
<text x="514.6" y="162.5">PROGETTO:</text>
<text x="23.2" y="183.3">G</text>
<text x="562.8" y="183.3">G</text>
<text x="514.6" y="210.4">CORSO:</text>
<text x="524.5" y="213.6">STRUMENTI E METODI</text>
<text x="528.2" y="216.6">DEL PROGETTO</text>
<text x="514.6" y="226.3">DOCENTE:</text>
<text x="23.2" y="231.2">H</text>
<text x="526.7" y="232.5">MARCO FERRARA</text>
<text x="562.9" y="231.2">H</text>
<text x="514.6" y="242.3">STUDENTI:</text>
<text x="525.8" y="245.6">SOPHIE TORREANO</text>
<text x="514.6" y="258.3">OGGETTO:</text>
<text x="523" y="263">DESCRIZIONE AMBIENTI</text>
<text x="514.6" y="274.3">NOTE:</text>
<text x="23.5" y="279.2">J</text>
<text x="525.7" y="281.9">BRIMNES 903.236.04</text>
<text x="528.9" y="279">GUARDAROBA</text>
<text x="563.2" y="279.2">J</text>
<text x="514.6" y="290.3">NOME FILE:</text>
<text x="522.3" y="296">BRIMNES 903.236.04..dwg</text>
<text x="514.5" y="306.8">VERS</text>
<text x="552.9" y="306.8">DATA</text>
<text x="23.3" y="327.1">K</text>
<text x="562.9" y="327.1">K</text>
<text x="514.6" y="350">A</text>
<text x="546.9" y="350">2017.05.23</text>
<text x="514.6" y="354.3">TAVOLA NO.:</text>
<text x="548" y="354.3">02 DI</text>
<text x="556.2" y="354.3">03</text>
<text x="23.5" y="375">L</text>
<text x="563.1" y="375">L</text>
<text x="514.6" y="395.1">DATA:</text>
<text x="524.2" y="395">2017/05/22</text>
<text x="538.5" y="395">SCALA:</text>
<text x="553.9" y="395">1:1</text>
<text x="48.8" y="401.4">1</text>
<text x="103" y="401.4">2</text>
<text x="150.9" y="401.4">3</text>
<text x="198.8" y="401.4">4</text>
<text x="246.8" y="401.4">5</text>
<text x="294.7" y="401.4">6</text>
<text x="342.6" y="401.4">7</text>
<text x="390.5" y="401.4">8</text>
<text x="438.5" y="401.4">9</text>
<text x="485.7" y="401.4">10</text>
<text x="514.5" y="397.9">REV:</text>
<text x="524.2" y="397.9">A</text>
<text x="538.5" y="397.9">FORMATO:</text>
<text x="554.4" y="397.9">A1</text>
</g>
<g font-size="2.2">
<text x="222.7" y="151.4">A721</text>
<text x="284.8" y="153.5">A721</text>
<text x="222.7" y="195.8">A721</text>
<text x="284.2" y="195.8">A721</text>
</g>
<g font-size="2.1">
<text x="151.4" y="80.7">10</text>
<text x="120.3" y="89.7" transform="rotate(-90 120.3 89.7)">2</text>
<text x="120.3" y="92.7" transform="rotate(-90 120.3 92.7)">4</text>
<text x="181.3" y="101.5" transform="rotate(-90 181.3 101.5)">24</text>
<text x="120.3" y="107.3" transform="rotate(-90 120.3 107.3)">24</text>
<text x="120.3" y="120.8" transform="rotate(-90 120.3 120.8)">4</text>
<text x="181.3" y="122.5" transform="rotate(-90 181.3 122.5)">18</text>
</g>
</svg>
